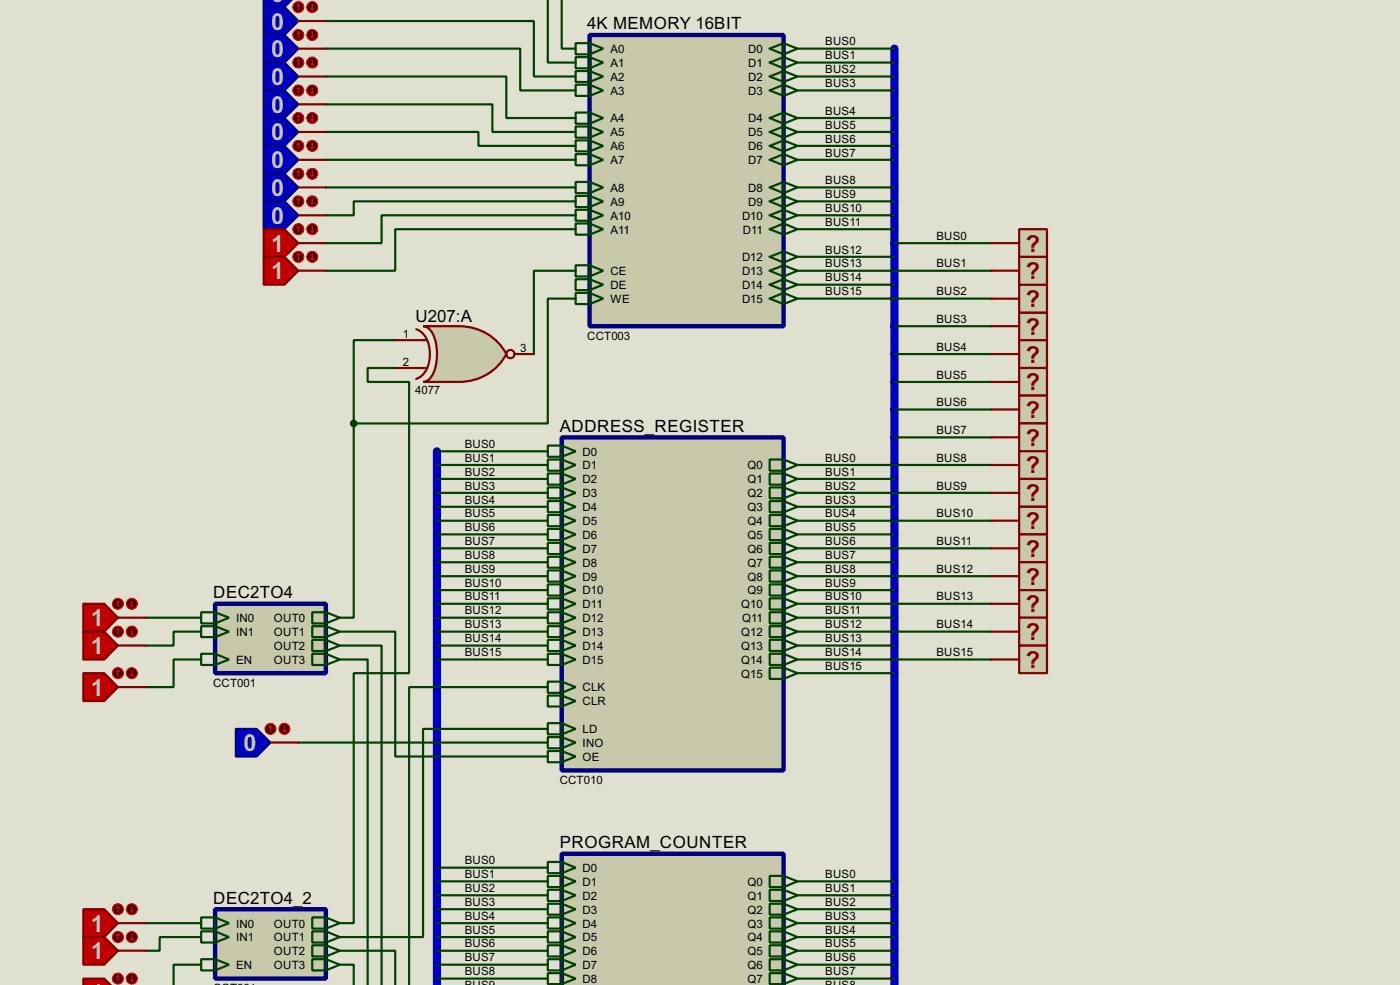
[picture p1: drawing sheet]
<svg xmlns="http://www.w3.org/2000/svg" width="256mm" height="180mm" viewBox="0 0 256 180" stroke-linecap="round" stroke-linejoin="round" font-family="sans-serif">
<path d="M0 0h256.5v180.3h-256.5z" fill="#e0e0d0"/>
<path d="M163.9 8.9v171.4M80.1 82.6v97.7" fill="none" stroke="#0000c0" stroke-width="1.5"/>
<g fill="none" stroke="#004000" stroke-width=".4">
<path d="M100.4 -.1v11.6h5.1M102.9 -.1v9h2.6M59.7 3.9h38.1v10.1h7.7M59.7 8.9h35.6v7.7h10.2M59.7 14h33.1v7.6h12.7M59.7 19.1h30.5v5.1h15.3M146.1 8.9h17.8M146.1 11.5h17.8M146.1 14h17.8M146.1 16.6h17.8M59.7 24.2h28v2.5h17.8M59.7 29.3h45.8"/>
<path d="M59.7 34.3h45.8M105.5 36.9h-40.7v2.5h-5.1M105.5 39.4h-35.6v5.1h-10.2M146.1 21.6h17.8M146.1 24.2h17.8M146.1 26.7h17.8M146.1 29.3h17.8M146.1 34.3h17.8M146.1 36.9h17.8M146.1 39.4h17.8M105.5 42h-33.1v7.6h-12.7M105.5 49.6h-7.7v15.2"/>
<path d="M105.5 54.7h-5.1v22.8h-35.6M146.1 42h17.8M146.1 47h17.8M146.1 49.6h35.6M146.1 52.1h17.8M146.1 54.7h35.6M163.9 44.5h17.8M163.9 59.7h17.8M64.8 77.5v35.6h-2.5M72.4 67.4h-5v2.5h7.6v53.3h-10.2v45.8h-2.5M72.4 62.3h-7.6v15.2M163.9 64.8h17.8"/>
<path d="M163.9 69.9h17.8M163.9 75h17.8M80.1 82.6h20.3M80.1 85.1h20.3M80.1 87.7h20.3M80.1 90.2h20.3M80.1 92.8h20.3M80.1 95.3h20.3M80.1 97.8h20.3M146.1 85.1h35.6M146.1 87.7h17.8M146.1 90.2h35.6"/>
<path d="M146.1 92.8h17.8M146.1 95.3h35.6M146.1 97.8h17.8M163.9 80.1h17.8M26.7 113.1h10.2M36.9 115.6h-5.1v2.6h-5.1M62.3 115.6h10.1v22.9h28M62.3 118.2h7.6v62.1M80.1 113.1h20.3M80.1 100.4h20.3M80.1 102.9h20.3M80.1 105.5h20.3"/>
<path d="M80.1 108h20.3M80.1 110.5h20.3M80.1 115.6h20.3M80.1 118.2h20.3M146.1 113.1h17.8M146.1 100.4h35.6M146.1 102.9h17.8M146.1 105.5h35.6M146.1 108h17.8M146.1 110.5h35.6M146.1 115.6h35.6M146.1 118.2h17.8"/>
<path d="M36.9 120.7h-5.1v5.1h-5.1M54.7 135.9h45.7M62.3 120.7h5.1v59.6M80.1 120.7h20.3M100.4 133.4h-22.9v38.1h-15.2M100.4 125.8h-25.4v54.5M146.1 120.7h35.6M146.1 123.2h17.8M80.1 158.8h20.3M26.7 169h10.2M36.9 171.5h-7.6v2.5h-2.6M36.9 176.6h-5.1v3.7"/>
<path d="M62.3 174h10.1v6.3M62.3 176.6h2.5v3.7M80.1 169h20.3M80.1 161.3h20.3M80.1 163.9h20.3M80.1 166.4h20.3M80.1 171.5h20.3M80.1 174h20.3M80.1 176.6h20.3M80.1 179.1h20.3M146.1 169h17.8M146.1 161.3h17.8"/>
<path d="M146.1 163.9h17.8M146.1 166.4h17.8M146.1 171.5h17.8M146.1 174h17.8M146.1 176.6h17.8M146.1 179.1h17.8"/>
</g>
<path d="M108 6.4h35.6v53.3h-35.6z" fill="#c8c8aa" stroke="#000080" stroke-width=".8"/>
<g fill="none" stroke="#004000" stroke-width=".4">
<path d="M105.5 10.5h2.5l2.5 1-2.5 1h-2.5zM105.5 13h2.5l2.5 1-2.5 1h-2.5zM105.5 15.5h2.5l2.5 1.1-2.5 1h-2.5zM105.5 7.9h2.5l2.5 1-2.5 1.1h-2.5zM108 7.9v2.1M108 10.5v2M108 13v2M108 15.5v2.1M143.6 7.9l2.5 1-2.5 1.1zM143.6 10.5l2.5 1-2.5 1zM143.6 13l2.5 1-2.5 1zM143.6 15.5l2.5 1.1-2.5 1z"/>
<path d="M143.6 7.9l-2.6 1 2.6 1.1M143.6 10.5l-2.6 1 2.6 1M143.6 13l-2.6 1 2.6 1M143.6 15.5l-2.6 1.1 2.6 1M105.5 20.6h2.5l2.5 1-2.5 1.1h-2.5zM105.5 23.2h2.5l2.5 1-2.5 1h-2.5zM105.5 25.7h2.5l2.5 1-2.5 1h-2.5zM105.5 28.2h2.5l2.5 1.1-2.5 1h-2.5zM105.5 33.3h2.5l2.5 1-2.5 1.1h-2.5zM105.5 35.9h2.5l2.5 1-2.5 1h-2.5zM105.5 38.4h2.5l2.5 1-2.5 1h-2.5zM108 20.6v2.1"/>
<path d="M108 23.2v2M108 25.7v2M108 28.2v2.1M108 33.3v2.1M108 35.9v2M108 38.4v2M143.6 20.6l2.5 1-2.5 1.1zM143.6 23.2l2.5 1-2.5 1zM143.6 25.7l2.5 1-2.5 1zM143.6 28.2l2.5 1.1-2.5 1zM143.6 33.3l2.5 1-2.5 1.1zM143.6 35.9l2.5 1-2.5 1z"/>
<path d="M143.6 38.4l2.5 1-2.5 1zM143.6 20.6l-2.6 1 2.6 1.1M143.6 23.2l-2.6 1 2.6 1M143.6 25.7l-2.6 1 2.6 1M143.6 28.2l-2.6 1.1 2.6 1M143.6 33.3l-2.6 1 2.6 1.1M143.6 35.9l-2.6 1 2.6 1M143.6 38.4l-2.6 1 2.6 1M105.5 53.6h2.5l2.5 1.1-2.5 1h-2.5zM105.5 51.1h2.5l2.5 1-2.5 1h-2.5zM105.5 48.6h2.5l2.5 1-2.5 1h-2.5zM105.5 40.9h2.5l2.5 1.1-2.5 1h-2.5z"/>
<path d="M108 40.9v2.1M108 48.6v2M108 51.1v2M108 53.6v2.1M143.6 40.9l2.5 1.1-2.5 1zM143.6 46l2.5 1-2.5 1.1zM143.6 48.6l2.5 1-2.5 1zM143.6 51.1l2.5 1-2.5 1zM143.6 53.6l2.5 1.1-2.5 1zM143.6 40.9l-2.6 1.1 2.6 1M143.6 46l-2.6 1 2.6 1.1M143.6 48.6l-2.6 1 2.6 1"/>
<path d="M143.6 51.1l-2.6 1 2.6 1M143.6 53.6l-2.6 1.1 2.6 1"/>
</g>
<path d="M15.3 110.5h3.8l2.5 2.6-2.5 2.5h-3.8z" fill-rule="evenodd" fill="#c00000" stroke="#800000" stroke-width=".4"/>
<path d="M21.6 113.1h5.1" fill="none" stroke="#800000" stroke-width=".4"/>
<circle cx="21.6" cy="110.5" r="1" fill="#400000" stroke="#f00" stroke-width=".2"/>
<path d="M21.6 110l-.2 .3M21.6 110l.3 .3M21.6 110v1.1" fill="none" stroke="#f00" stroke-width=".2"/>
<circle cx="24.1" cy="110.5" r="1" fill="#400000" stroke="#f00" stroke-width=".2"/>
<path d="M23.9 110.8l.3 .3M24.2 110v1.1M24.4 110.8l-.2 .3" fill="none" stroke="#f00" stroke-width=".2"/>
<path d="M15.3 115.6h3.8l2.5 2.6-2.5 2.5h-3.8z" fill-rule="evenodd" fill="#c00000" stroke="#800000" stroke-width=".4"/>
<path d="M21.6 118.2h5.1" fill="none" stroke="#800000" stroke-width=".4"/>
<circle cx="21.6" cy="115.6" r="1" fill="#400000" stroke="#f00" stroke-width=".2"/>
<path d="M21.6 115.1l-.2 .3M21.6 115.1l.3 .3M21.6 115.1v1" fill="none" stroke="#f00" stroke-width=".2"/>
<circle cx="24.1" cy="115.6" r="1" fill="#400000" stroke="#f00" stroke-width=".2"/>
<path d="M23.9 115.9l.3 .2M24.2 115.1v1M24.4 115.9l-.2 .2" fill="none" stroke="#f00" stroke-width=".2"/>
<path d="M102.9 80.1h40.7v60.9h-40.7z" fill="#c8c8aa" stroke="#000080" stroke-width=".8"/>
<g fill="none" stroke="#004000" stroke-width=".4">
<path d="M100.4 81.6h2.5l2.6 1-2.6 1h-2.5zM100.4 84.1h2.5l2.6 1-2.6 1.1h-2.5zM100.4 86.7h2.5l2.6 1-2.6 1h-2.5zM100.4 89.2h2.5l2.6 1-2.6 1h-2.5zM100.4 91.7h2.5l2.6 1.1-2.6 1h-2.5zM100.4 94.3h2.5l2.6 1-2.6 1h-2.5zM100.4 96.8h2.5l2.6 1-2.6 1.1h-2.5zM100.4 99.4h2.5l2.6 1-2.6 1h-2.5zM102.9 81.6v2M102.9 84.1v2.1M102.9 86.7v2M102.9 89.2v2"/>
<path d="M102.9 91.7v2.1M102.9 94.3v2M102.9 96.8v2.1M102.9 99.4v2M141 84.1h2.6l2.5 1-2.5 1.1h-2.6zM141 86.7h2.6l2.5 1-2.5 1h-2.6zM141 89.2h2.6l2.5 1-2.5 1h-2.6zM141 91.7h2.6l2.5 1.1-2.5 1h-2.6zM141 94.3h2.6l2.5 1-2.5 1h-2.6zM141 96.8h2.6l2.5 1-2.5 1.1h-2.6zM141 99.4h2.6l2.5 1-2.5 1h-2.6zM143.6 84.1v2.1"/>
<path d="M143.6 86.7v2M143.6 89.2v2M143.6 91.7v2.1M143.6 94.3v2M143.6 96.8v2.1M143.6 99.4v2M100.4 101.9h2.5l2.6 1-2.6 1h-2.5zM100.4 104.4h2.5l2.6 1.1-2.6 1h-2.5zM100.4 107h2.5l2.6 1-2.6 1h-2.5zM100.4 109.5h2.5l2.6 1-2.6 1.1h-2.5zM100.4 112.1h2.5l2.6 1-2.6 1h-2.5zM100.4 114.6h2.5l2.6 1-2.6 1h-2.5z"/>
<path d="M100.4 117.1h2.5l2.6 1.1-2.6 1h-2.5zM100.4 119.7h2.5l2.6 1-2.6 1h-2.5zM102.9 101.9v2M102.9 104.4v2.1M102.9 107v2M102.9 109.5v2.1M102.9 112.1v2M102.9 114.6v2M102.9 117.1v2.1M102.9 119.7v2M141 101.9h2.6l2.5 1-2.5 1h-2.6zM141 104.4h2.6l2.5 1.1-2.5 1h-2.6z"/>
<path d="M141 107h2.6l2.5 1-2.5 1h-2.6zM141 109.5h2.6l2.5 1-2.5 1.1h-2.6zM141 112.1h2.6l2.5 1-2.5 1h-2.6zM141 114.6h2.6l2.5 1-2.5 1h-2.6zM141 117.1h2.6l2.5 1.1-2.5 1h-2.6zM141 119.7h2.6l2.5 1-2.5 1h-2.6zM143.6 101.9v2M143.6 104.4v2.1M143.6 107v2M143.6 109.5v2.1M143.6 112.1v2M143.6 114.6v2"/>
<path d="M143.6 117.1v2.1M143.6 119.7v2M100.4 124.8h2.5l2.6 1-2.6 1h-2.5zM100.4 127.3h2.5l2.6 1-2.6 1h-2.5zM100.4 132.4h2.5l2.6 1-2.6 1h-2.5zM100.4 134.9h2.5l2.6 1-2.6 1.1h-2.5zM100.4 137.5h2.5l2.6 1-2.6 1h-2.5zM102.9 124.8v2M102.9 127.3v2M102.9 132.4v2M102.9 134.9v2.1M102.9 137.5v2"/>
<path d="M141 122.2h2.6l2.5 1-2.5 1.1h-2.6zM143.6 122.2v2.1"/>
</g>
<path d="M102.9 156.3h40.7v24h-40.7z" fill="#c8c8aa" stroke="#000080" stroke-width=".8"/>
<g fill="none" stroke="#004000" stroke-width=".4">
<path d="M100.4 157.8h2.5l2.6 1-2.6 1h-2.5zM102.9 157.8v2M100.4 160.3h2.5l2.6 1-2.6 1.1h-2.5zM100.4 162.9h2.5l2.6 1-2.6 1h-2.5zM100.4 165.4h2.5l2.6 1-2.6 1h-2.5zM100.4 167.9h2.5l2.6 1.1-2.6 1h-2.5zM100.4 170.5h2.5l2.6 1-2.6 1h-2.5zM100.4 173h2.5l2.6 1-2.6 1.1h-2.5zM100.4 175.6h2.5l2.6 1-2.6 1h-2.5zM100.4 178.1h2.5l2.6 1-2.6 1h-2.5zM102.9 160.3v2.1M102.9 162.9v2"/>
<path d="M102.9 165.4v2M102.9 167.9v2.1M102.9 170.5v2M102.9 173v2.1M102.9 175.6v2M102.9 178.1v2M141 160.3h2.6l2.5 1-2.5 1.1h-2.6zM141 162.9h2.6l2.5 1-2.5 1h-2.6zM141 165.4h2.6l2.5 1-2.5 1h-2.6zM141 167.9h2.6l2.5 1.1-2.5 1h-2.6zM141 170.5h2.6l2.5 1-2.5 1h-2.6zM141 173h2.6l2.5 1-2.5 1.1h-2.6z"/>
<path d="M141 175.6h2.6l2.5 1-2.5 1h-2.6zM141 178.1h2.6l2.5 1-2.5 1h-2.6zM143.6 160.3v2.1M143.6 162.9v2M143.6 165.4v2M143.6 167.9v2.1M143.6 170.5v2M143.6 173v2.1M143.6 175.6v2M143.6 178.1v2"/>
</g>
<path d="M39.4 110.5h20.3v12.7h-20.3z" fill="#c8c8aa" stroke="#000080" stroke-width=".8"/>
<g fill="none" stroke="#004000" stroke-width=".4">
<path d="M36.9 112.1h2.5l2.6 1-2.6 1h-2.5zM36.9 114.6h2.5l2.6 1-2.6 1h-2.5zM36.9 119.7h2.5l2.6 1-2.6 1h-2.5zM39.4 112.1v2M39.4 114.6v2M39.4 119.7v2M57.2 112.1h2.5l2.6 1-2.6 1h-2.5zM57.2 114.6h2.5l2.6 1-2.6 1h-2.5zM57.2 117.1h2.5l2.6 1.1-2.6 1h-2.5zM57.2 119.7h2.5l2.6 1-2.6 1h-2.5zM59.7 112.1v2M59.7 114.6v2"/>
<path d="M59.7 117.1v2.1M59.7 119.7v2"/>
</g>
<path d="M15.3 123.2h3.8l2.5 2.6-2.5 2.5h-3.8z" fill-rule="evenodd" fill="#c00000" stroke="#800000" stroke-width=".4"/>
<path d="M21.6 125.8h5.1" fill="none" stroke="#800000" stroke-width=".4"/>
<circle cx="21.6" cy="123.2" r="1" fill="#400000" stroke="#f00" stroke-width=".2"/>
<path d="M21.6 122.7l-.2 .3M21.6 122.7l.3 .3M21.6 122.7v1.1" fill="none" stroke="#f00" stroke-width=".2"/>
<circle cx="24.1" cy="123.2" r="1" fill="#400000" stroke="#f00" stroke-width=".2"/>
<path d="M23.9 123.5l.3 .3M24.2 122.7v1.1M24.4 123.5l-.2 .3" fill="none" stroke="#f00" stroke-width=".2"/>
<path d="M39.4 166.4h20.3v12.7h-20.3z" fill="#c8c8aa" stroke="#000080" stroke-width=".8"/>
<g fill="none" stroke="#004000" stroke-width=".4">
<path d="M36.9 167.9h2.5l2.6 1.1-2.6 1h-2.5zM36.9 170.5h2.5l2.6 1-2.6 1h-2.5zM36.9 175.6h2.5l2.6 1-2.6 1h-2.5zM39.4 167.9v2.1M39.4 170.5v2M39.4 175.6v2M57.2 167.9h2.5l2.6 1.1-2.6 1h-2.5zM57.2 170.5h2.5l2.6 1-2.6 1h-2.5zM57.2 173h2.5l2.6 1-2.6 1.1h-2.5zM57.2 175.6h2.5l2.6 1-2.6 1h-2.5zM59.7 167.9v2.1M59.7 170.5v2"/>
<path d="M59.7 173v2.1M59.7 175.6v2"/>
</g>
<path d="M15.3 166.4h3.8l2.5 2.6-2.5 2.5h-3.8z" fill-rule="evenodd" fill="#c00000" stroke="#800000" stroke-width=".4"/>
<path d="M21.6 169h5.1" fill="none" stroke="#800000" stroke-width=".4"/>
<circle cx="21.6" cy="166.4" r="1" fill="#400000" stroke="#f00" stroke-width=".2"/>
<path d="M21.6 165.9l-.2 .3M21.6 165.9l.3 .3M21.6 165.9v1" fill="none" stroke="#f00" stroke-width=".2"/>
<circle cx="24.1" cy="166.4" r="1" fill="#400000" stroke="#f00" stroke-width=".2"/>
<path d="M23.9 166.7l.3 .2M24.2 165.9v1M24.4 166.7l-.2 .2" fill="none" stroke="#f00" stroke-width=".2"/>
<path d="M15.3 171.5h3.8l2.5 2.5-2.5 2.6h-3.8z" fill-rule="evenodd" fill="#c00000" stroke="#800000" stroke-width=".4"/>
<path d="M21.6 174h5.1" fill="none" stroke="#800000" stroke-width=".4"/>
<circle cx="21.6" cy="171.5" r="1" fill="#400000" stroke="#f00" stroke-width=".2"/>
<path d="M21.6 171l-.2 .3M21.6 171l.3 .3M21.6 171v1" fill="none" stroke="#f00" stroke-width=".2"/>
<circle cx="24.1" cy="171.5" r="1" fill="#400000" stroke="#f00" stroke-width=".2"/>
<path d="M23.9 171.8l.3 .2M24.2 171v1M24.4 171.8l-.2 .2" fill="none" stroke="#f00" stroke-width=".2"/>
<path d="M15.3 179.1h3.8l2.5 1.2h-6.3z" fill-rule="evenodd" fill="#c00000" stroke="#800000" stroke-width=".4"/>
<circle cx="21.6" cy="179.1" r="1" fill="#400000" stroke="#f00" stroke-width=".2"/>
<path d="M21.6 178.6l-.2 .3M21.6 178.6l.3 .3M21.6 178.6v1" fill="none" stroke="#f00" stroke-width=".2"/>
<circle cx="24.1" cy="179.1" r="1" fill="#400000" stroke="#f00" stroke-width=".2"/>
<path d="M23.9 179.4l.3 .2M24.2 178.6v1M24.4 179.4l-.2 .2" fill="none" stroke="#f00" stroke-width=".2"/>
<path d="M186.7 62.3h5.1v5.1h-5.1z" fill-rule="evenodd" fill="#c8c8aa" stroke="#800000" stroke-width=".4"/>
<path d="M181.7 64.8h5" fill="none" stroke="#800000" stroke-width=".4"/>
<path d="M186.7 67.4h5.1v5h-5.1z" fill-rule="evenodd" fill="#c8c8aa" stroke="#800000" stroke-width=".4"/>
<path d="M181.7 69.9h5" fill="none" stroke="#800000" stroke-width=".4"/>
<path d="M186.7 72.4h5.1v5.1h-5.1z" fill-rule="evenodd" fill="#c8c8aa" stroke="#800000" stroke-width=".4"/>
<path d="M181.7 75h5" fill="none" stroke="#800000" stroke-width=".4"/>
<path d="M186.7 77.5h5.1v5.1h-5.1z" fill-rule="evenodd" fill="#c8c8aa" stroke="#800000" stroke-width=".4"/>
<path d="M181.7 80.1h5" fill="none" stroke="#800000" stroke-width=".4"/>
<path d="M186.7 82.6h5.1v5.1h-5.1z" fill-rule="evenodd" fill="#c8c8aa" stroke="#800000" stroke-width=".4"/>
<path d="M181.7 85.1h5" fill="none" stroke="#800000" stroke-width=".4"/>
<path d="M186.7 87.7h5.1v5.1h-5.1z" fill-rule="evenodd" fill="#c8c8aa" stroke="#800000" stroke-width=".4"/>
<path d="M181.7 90.2h5" fill="none" stroke="#800000" stroke-width=".4"/>
<path d="M186.7 92.8h5.1v5h-5.1z" fill-rule="evenodd" fill="#c8c8aa" stroke="#800000" stroke-width=".4"/>
<path d="M181.7 95.3h5" fill="none" stroke="#800000" stroke-width=".4"/>
<path d="M186.7 97.8h5.1v5.1h-5.1z" fill-rule="evenodd" fill="#c8c8aa" stroke="#800000" stroke-width=".4"/>
<path d="M181.7 100.4h5" fill="none" stroke="#800000" stroke-width=".4"/>
<path d="M186.7 102.9h5.1v5.1h-5.1z" fill-rule="evenodd" fill="#c8c8aa" stroke="#800000" stroke-width=".4"/>
<path d="M181.7 105.5h5" fill="none" stroke="#800000" stroke-width=".4"/>
<path d="M186.7 108h5.1v5.1h-5.1z" fill-rule="evenodd" fill="#c8c8aa" stroke="#800000" stroke-width=".4"/>
<path d="M181.7 110.5h5" fill="none" stroke="#800000" stroke-width=".4"/>
<path d="M186.7 113.1h5.1v5.1h-5.1z" fill-rule="evenodd" fill="#c8c8aa" stroke="#800000" stroke-width=".4"/>
<path d="M181.7 115.6h5" fill="none" stroke="#800000" stroke-width=".4"/>
<path d="M186.7 57.2h5.1v5.1h-5.1z" fill-rule="evenodd" fill="#c8c8aa" stroke="#800000" stroke-width=".4"/>
<path d="M181.7 59.7h5" fill="none" stroke="#800000" stroke-width=".4"/>
<path d="M186.7 52.1h5.1v5.1h-5.1z" fill-rule="evenodd" fill="#c8c8aa" stroke="#800000" stroke-width=".4"/>
<path d="M181.7 54.7h5" fill="none" stroke="#800000" stroke-width=".4"/>
<path d="M186.7 47h5.1v5.1h-5.1z" fill-rule="evenodd" fill="#c8c8aa" stroke="#800000" stroke-width=".4"/>
<path d="M181.7 49.6h5" fill="none" stroke="#800000" stroke-width=".4"/>
<path d="M186.7 42h5.1v5h-5.1z" fill-rule="evenodd" fill="#c8c8aa" stroke="#800000" stroke-width=".4"/>
<path d="M181.7 44.5h5" fill="none" stroke="#800000" stroke-width=".4"/>
<path d="M186.7 118.2h5.1v5h-5.1z" fill-rule="evenodd" fill="#c8c8aa" stroke="#800000" stroke-width=".4"/>
<path d="M181.7 120.7h5" fill="none" stroke="#800000" stroke-width=".4"/>
<path d="M43.2 133.4h3.8l2.6 2.5-2.6 2.6h-3.8z" fill-rule="evenodd" fill="#0000c0" stroke="#000080" stroke-width=".4"/>
<path d="M49.6 135.9h5.1" fill="none" stroke="#800000" stroke-width=".4"/>
<circle cx="49.5" cy="133.4" r="1" fill="#400000" stroke="#f00" stroke-width=".2"/>
<path d="M49.6 132.9l-.3 .3M49.6 132.9l.2 .3M49.6 132.9v1" fill="none" stroke="#f00" stroke-width=".2"/>
<circle cx="52.1" cy="133.4" r="1" fill="#400000" stroke="#f00" stroke-width=".2"/>
<path d="M51.9 133.7l.2 .2M52.1 132.9v1M52.4 133.7l-.3 .2" fill="none" stroke="#f00" stroke-width=".2"/>
<g fill="#0000c0" stroke="#000080" stroke-width=".4">
<path d="M48.3 -.1h6.4l-2.6 1.4h-3.8z" fill-rule="evenodd"/>
<path d="M48.3 1.3h3.8l2.6 2.6-2.6 2.5h-3.8z" fill-rule="evenodd"/>
</g>
<path d="M54.7 3.9h5" fill="none" stroke="#800000" stroke-width=".4"/>
<circle cx="54.6" cy="1.3" r="1" fill="#400000" stroke="#f00" stroke-width=".2"/>
<path d="M54.7 .8l-.3 .3M54.7 .8l.2 .3M54.7 .8v1" fill="none" stroke="#f00" stroke-width=".2"/>
<circle cx="57.2" cy="1.3" r="1" fill="#400000" stroke="#f00" stroke-width=".2"/>
<path d="M57 1.6l.2 .2M57.2 .8v1M57.5 1.6l-.3 .2" fill="none" stroke="#f00" stroke-width=".2"/>
<path d="M48.3 6.4h3.8l2.6 2.5-2.6 2.6h-3.8z" fill-rule="evenodd" fill="#0000c0" stroke="#000080" stroke-width=".4"/>
<path d="M54.7 8.9h5" fill="none" stroke="#800000" stroke-width=".4"/>
<circle cx="54.6" cy="6.4" r="1" fill="#400000" stroke="#f00" stroke-width=".2"/>
<path d="M54.7 5.9l-.3 .3M54.7 5.9l.2 .3M54.7 5.9v1" fill="none" stroke="#f00" stroke-width=".2"/>
<circle cx="57.2" cy="6.4" r="1" fill="#400000" stroke="#f00" stroke-width=".2"/>
<path d="M57 6.7l.2 .2M57.2 5.9v1M57.5 6.7l-.3 .2" fill="none" stroke="#f00" stroke-width=".2"/>
<path d="M48.3 11.5h3.8l2.6 2.5-2.6 2.6h-3.8z" fill-rule="evenodd" fill="#0000c0" stroke="#000080" stroke-width=".4"/>
<path d="M54.7 14h5" fill="none" stroke="#800000" stroke-width=".4"/>
<circle cx="54.6" cy="11.5" r="1" fill="#400000" stroke="#f00" stroke-width=".2"/>
<path d="M54.7 11l-.3 .2M54.7 11l.2 .2M54.7 11v1" fill="none" stroke="#f00" stroke-width=".2"/>
<circle cx="57.2" cy="11.5" r="1" fill="#400000" stroke="#f00" stroke-width=".2"/>
<path d="M57 11.7l.2 .3M57.2 11v1M57.5 11.7l-.3 .3" fill="none" stroke="#f00" stroke-width=".2"/>
<path d="M48.3 16.6h3.8l2.6 2.5-2.6 2.5h-3.8z" fill-rule="evenodd" fill="#0000c0" stroke="#000080" stroke-width=".4"/>
<path d="M54.7 19.1h5" fill="none" stroke="#800000" stroke-width=".4"/>
<circle cx="54.6" cy="16.6" r="1" fill="#400000" stroke="#f00" stroke-width=".2"/>
<path d="M54.7 16.1l-.3 .2M54.7 16.1l.2 .2M54.7 16.1v1" fill="none" stroke="#f00" stroke-width=".2"/>
<circle cx="57.2" cy="16.6" r="1" fill="#400000" stroke="#f00" stroke-width=".2"/>
<path d="M57 16.8l.2 .3M57.2 16.1v1M57.5 16.8l-.3 .3" fill="none" stroke="#f00" stroke-width=".2"/>
<path d="M48.3 21.6h3.8l2.6 2.6-2.6 2.5h-3.8z" fill-rule="evenodd" fill="#0000c0" stroke="#000080" stroke-width=".4"/>
<path d="M54.7 24.2h5" fill="none" stroke="#800000" stroke-width=".4"/>
<circle cx="54.6" cy="21.6" r="1" fill="#400000" stroke="#f00" stroke-width=".2"/>
<path d="M54.7 21.1l-.3 .3M54.7 21.1l.2 .3M54.7 21.1v1.1" fill="none" stroke="#f00" stroke-width=".2"/>
<circle cx="57.2" cy="21.6" r="1" fill="#400000" stroke="#f00" stroke-width=".2"/>
<path d="M57 21.9l.2 .3M57.2 21.1v1.1M57.5 21.9l-.3 .3" fill="none" stroke="#f00" stroke-width=".2"/>
<path d="M48.3 26.7h3.8l2.6 2.6-2.6 2.5h-3.8z" fill-rule="evenodd" fill="#0000c0" stroke="#000080" stroke-width=".4"/>
<path d="M54.7 29.3h5" fill="none" stroke="#800000" stroke-width=".4"/>
<circle cx="54.6" cy="26.7" r="1" fill="#400000" stroke="#f00" stroke-width=".2"/>
<path d="M54.7 26.2l-.3 .3M54.7 26.2l.2 .3M54.7 26.2v1" fill="none" stroke="#f00" stroke-width=".2"/>
<circle cx="57.2" cy="26.7" r="1" fill="#400000" stroke="#f00" stroke-width=".2"/>
<path d="M57 27l.2 .2M57.2 26.2v1M57.5 27l-.3 .2" fill="none" stroke="#f00" stroke-width=".2"/>
<path d="M48.3 31.8h3.8l2.6 2.5-2.6 2.6h-3.8z" fill-rule="evenodd" fill="#0000c0" stroke="#000080" stroke-width=".4"/>
<path d="M54.7 34.3h5" fill="none" stroke="#800000" stroke-width=".4"/>
<circle cx="54.6" cy="31.8" r="1" fill="#400000" stroke="#f00" stroke-width=".2"/>
<path d="M54.7 31.3l-.3 .3M54.7 31.3l.2 .3M54.7 31.3v1" fill="none" stroke="#f00" stroke-width=".2"/>
<circle cx="57.2" cy="31.8" r="1" fill="#400000" stroke="#f00" stroke-width=".2"/>
<path d="M57 32.1l.2 .2M57.2 31.3v1M57.5 32.1l-.3 .2" fill="none" stroke="#f00" stroke-width=".2"/>
<path d="M48.3 36.9h3.8l2.6 2.5-2.6 2.6h-3.8z" fill-rule="evenodd" fill="#0000c0" stroke="#000080" stroke-width=".4"/>
<path d="M54.7 39.4h5" fill="none" stroke="#800000" stroke-width=".4"/>
<circle cx="54.6" cy="36.9" r="1" fill="#400000" stroke="#f00" stroke-width=".2"/>
<path d="M54.7 36.4l-.3 .2M54.7 36.4l.2 .2M54.7 36.4v1" fill="none" stroke="#f00" stroke-width=".2"/>
<circle cx="57.2" cy="36.9" r="1" fill="#400000" stroke="#f00" stroke-width=".2"/>
<path d="M57 37.1l.2 .3M57.2 36.4v1M57.5 37.1l-.3 .3" fill="none" stroke="#f00" stroke-width=".2"/>
<path d="M48.3 42h3.8l2.6 2.5-2.6 2.5h-3.8z" fill-rule="evenodd" fill="#c00000" stroke="#800000" stroke-width=".4"/>
<path d="M54.7 44.5h5" fill="none" stroke="#800000" stroke-width=".4"/>
<circle cx="54.6" cy="42" r="1" fill="#400000" stroke="#f00" stroke-width=".2"/>
<path d="M54.7 41.5l-.3 .2M54.7 41.5l.2 .2M54.7 41.5v1" fill="none" stroke="#f00" stroke-width=".2"/>
<circle cx="57.2" cy="42" r="1" fill="#400000" stroke="#f00" stroke-width=".2"/>
<path d="M57 42.2l.2 .3M57.2 41.5v1M57.5 42.2l-.3 .3" fill="none" stroke="#f00" stroke-width=".2"/>
<path d="M48.3 47h3.8l2.6 2.6-2.6 2.5h-3.8z" fill-rule="evenodd" fill="#c00000" stroke="#800000" stroke-width=".4"/>
<path d="M54.7 49.6h5" fill="none" stroke="#800000" stroke-width=".4"/>
<circle cx="54.6" cy="47" r="1" fill="#400000" stroke="#f00" stroke-width=".2"/>
<path d="M54.7 46.5l-.3 .3M54.7 46.5l.2 .3M54.7 46.5v1.1" fill="none" stroke="#f00" stroke-width=".2"/>
<circle cx="57.2" cy="47" r="1" fill="#400000" stroke="#f00" stroke-width=".2"/>
<path d="M57 47.3l.2 .3M57.2 46.5v1.1M57.5 47.3l-.3 .3" fill="none" stroke="#f00" stroke-width=".2"/>
<path d="M77.5 59.7h6.6a9.6 9.6 0 0 1 8.7 5.1 9.6 9.6 0 0 1-8.7 5.1h-6.6a2.22 2.22 0 0 0 1.8-1.5 9.1 9.1 0 0 0-.3-7.8l-1-.8z" fill-rule="evenodd" fill="#c8c8aa" stroke="#800000" stroke-width=".4"/>
<g fill="none" stroke="#800000" stroke-width=".4">
<path d="M72.4 62.3h5.9M72.4 67.4h5.9M76.3 60.3a4.5 4.5 0 0 1 2.5 4.5 4.5 4.5 0 0 1-2.5 4.6M94.3 64.8h3.5"/>
<circle cx="93.5" cy="64.8" r=".75"/>
</g>
<circle cx="64.8" cy="77.5" r=".5" fill="#004000" stroke="#004000" stroke-width=".4"/>
<g font-size="4.8" fill="#c0c0c0">
<text x="49.7" y=".3">0</text>
<text x="49.7" y="5.4">0</text>
<text x="49.7" y="10.4">0</text>
<text x="49.7" y="15.5">0</text>
<text x="49.7" y="20.6">0</text>
<text x="49.7" y="25.7">0</text>
<text x="49.7" y="30.8">0</text>
<text x="49.7" y="35.9">0</text>
<text x="49.7" y="40.9">0</text>
<text x="49.7" y="46.1">1</text>
<text x="49.7" y="51.1">1</text>
<text x="16.7" y="114.6">1</text>
<text x="16.7" y="119.7">1</text>
<text x="16.7" y="127.3">1</text>
<text x="44.6" y="137.5">0</text>
<text x="16.7" y="170.5">1</text>
<text x="16.7" y="175.6">1</text>
</g>
<g font-size="4.8" fill="#800000">
<text x="188" y="46.1">?</text>
<text x="188" y="51.1">?</text>
<text x="188" y="56.2">?</text>
<text x="188" y="61.3">?</text>
<text x="188" y="66.3">?</text>
<text x="188" y="71.5">?</text>
<text x="188" y="76.5">?</text>
<text x="188" y="81.6">?</text>
<text x="188" y="86.7">?</text>
<text x="188" y="91.8">?</text>
<text x="188" y="96.9">?</text>
<text x="188" y="101.9">?</text>
<text x="188" y="107">?</text>
<text x="188" y="112.1">?</text>
<text x="188" y="117.2">?</text>
<text x="188" y="122.3">?</text>
</g>
<g font-size="3.5">
<text x="107.6" y="5.3">4K MEMORY 16BIT</text>
<text x="76.1" y="58.9">U207:A</text>
<text x="102.6" y="79">ADDRESS_REGISTER</text>
<text x="39.1" y="109.5">DEC2TO4</text>
<text x="102.6" y="155.3">PROGRAM_COUNTER</text>
<text x="39.1" y="165.4">DEC2TO4_2</text>
</g>
<g font-size="2.4">
<text x="111.8" y="9.7">A0</text>
<text x="137.1" y="9.7">D0</text>
<text x="151.2" y="8.3">BUS0</text>
<text x="151.2" y="10.9">BUS1</text>
<text x="111.8" y="12.3">A1</text>
<text x="111.8" y="14.8">A2</text>
<text x="111.8" y="17.3">A3</text>
<text x="137.1" y="12.3">D1</text>
<text x="137.1" y="14.8">D2</text>
<text x="137.1" y="17.3">D3</text>
<text x="151.2" y="13.4">BUS2</text>
<text x="151.2" y="15.9">BUS3</text>
<text x="111.8" y="22.4">A4</text>
<text x="137.1" y="22.4">D4</text>
<text x="151.2" y="21">BUS4</text>
<text x="151.2" y="23.6">BUS5</text>
<text x="111.8" y="25">A5</text>
<text x="111.8" y="27.5">A6</text>
<text x="137.1" y="25">D5</text>
<text x="137.1" y="27.5">D6</text>
<text x="151.2" y="26.1">BUS6</text>
<text x="151.2" y="28.6">BUS7</text>
<text x="111.8" y="30">A7</text>
<text x="111.8" y="35.1">A8</text>
<text x="137.1" y="30">D7</text>
<text x="137.1" y="35.1">D8</text>
<text x="151.2" y="33.7">BUS8</text>
<text x="111.8" y="37.7">A9</text>
<text x="111.8" y="40.2">A10</text>
<text x="135.9" y="40.2">D10</text>
<text x="137.1" y="37.7">D9</text>
<text x="151.2" y="36.3">BUS9</text>
<text x="151.2" y="38.8">BUS10</text>
<text x="151.2" y="41.3">BUS11</text>
<text x="111.8" y="42.7">A11</text>
<text x="135.9" y="47.8">D12</text>
<text x="136.1" y="42.7">D11</text>
<text x="151.2" y="46.4">BUS12</text>
<text x="171.5" y="43.9">BUS0</text>
<text x="111.8" y="52.9">DE</text>
<text x="111.8" y="50.4">CE</text>
<text x="135.9" y="50.4">D13</text>
<text x="135.9" y="52.9">D14</text>
<text x="151.2" y="49">BUS13</text>
<text x="151.2" y="51.5">BUS14</text>
<text x="171.5" y="49">BUS1</text>
<text x="111.8" y="55.4">WE</text>
<text x="135.9" y="55.4">D15</text>
<text x="151.2" y="54">BUS15</text>
<text x="171.5" y="54">BUS2</text>
<text x="171.5" y="59.1">BUS3</text>
<text x="73.8" y="61.9">1</text>
<text x="95.3" y="64.4">3</text>
<text x="107.6" y="62.1">CCT003</text>
<text x="171.5" y="64.2">BUS4</text>
<text x="73.8" y="67">2</text>
<text x="171.5" y="69.3">BUS5</text>
<text x="76.1" y="72.1">4077</text>
<text x="171.5" y="74.4">BUS6</text>
<text x="85.1" y="82">BUS0</text>
<text x="106.7" y="83.4">D0</text>
<text x="171.5" y="79.5">BUS7</text>
<text x="85.1" y="84.5">BUS1</text>
<text x="85.1" y="87.1">BUS2</text>
<text x="85.1" y="89.6">BUS3</text>
<text x="106.7" y="85.9">D1</text>
<text x="106.7" y="88.5">D2</text>
<text x="136.9" y="85.9">Q0</text>
<text x="136.9" y="88.5">Q1</text>
<text x="151.2" y="84.5">BUS0</text>
<text x="151.2" y="87.1">BUS1</text>
<text x="151.2" y="89.6">BUS2</text>
<text x="171.5" y="84.5">BUS8</text>
<text x="171.5" y="89.6">BUS9</text>
<text x="85.1" y="92.2">BUS4</text>
<text x="85.1" y="94.7">BUS5</text>
<text x="106.7" y="91">D3</text>
<text x="106.7" y="93.6">D4</text>
<text x="136.9" y="91">Q2</text>
<text x="136.9" y="93.6">Q3</text>
<text x="151.2" y="92.2">BUS3</text>
<text x="151.2" y="94.7">BUS4</text>
<text x="171.5" y="94.7">BUS10</text>
<text x="85.1" y="97.2">BUS6</text>
<text x="85.1" y="99.8">BUS7</text>
<text x="106.7" y="96.1">D5</text>
<text x="106.7" y="98.6">D6</text>
<text x="106.7" y="101.2">D7</text>
<text x="136.9" y="96.1">Q4</text>
<text x="136.9" y="98.6">Q5</text>
<text x="136.9" y="101.2">Q6</text>
<text x="151.2" y="97.2">BUS5</text>
<text x="151.2" y="99.8">BUS6</text>
<text x="171.5" y="99.8">BUS11</text>
<text x="85.1" y="102.3">BUS8</text>
<text x="85.1" y="104.9">BUS9</text>
<text x="85.1" y="107.4">BUS10</text>
<text x="106.7" y="103.7">D8</text>
<text x="106.7" y="106.3">D9</text>
<text x="136.9" y="103.7">Q7</text>
<text x="136.9" y="106.3">Q8</text>
<text x="151.2" y="102.3">BUS7</text>
<text x="151.2" y="104.9">BUS8</text>
<text x="151.2" y="107.4">BUS9</text>
<text x="171.5" y="104.9">BUS12</text>
<text x="43.2" y="113.9">IN0</text>
<text x="50.2" y="113.9">OUT0</text>
<text x="85.1" y="109.9">BUS11</text>
<text x="85.1" y="112.5">BUS12</text>
<text x="106.7" y="108.8">D10</text>
<text x="106.7" y="111.3">D11</text>
<text x="106.7" y="113.9">D12</text>
<text x="135.8" y="111.3">Q10</text>
<text x="135.9" y="113.9">Q11</text>
<text x="136.9" y="108.8">Q9</text>
<text x="151.2" y="109.9">BUS10</text>
<text x="151.2" y="112.5">BUS11</text>
<text x="171.5" y="109.9">BUS13</text>
<text x="43.2" y="116.4">IN1</text>
<text x="50.2" y="116.4">OUT1</text>
<text x="50.2" y="119">OUT2</text>
<text x="85.1" y="115">BUS13</text>
<text x="85.1" y="117.6">BUS14</text>
<text x="106.7" y="116.4">D13</text>
<text x="106.7" y="119">D14</text>
<text x="135.8" y="116.4">Q12</text>
<text x="135.8" y="119">Q13</text>
<text x="151.2" y="115">BUS12</text>
<text x="151.2" y="117.6">BUS13</text>
<text x="171.5" y="115">BUS14</text>
<text x="39" y="125.7">CCT001</text>
<text x="43.2" y="121.5">EN</text>
<text x="50.2" y="121.5">OUT3</text>
<text x="85.1" y="120.1">BUS15</text>
<text x="106.7" y="121.5">D15</text>
<text x="135.8" y="121.5">Q14</text>
<text x="135.8" y="124">Q15</text>
<text x="151.2" y="120.1">BUS14</text>
<text x="151.2" y="122.6">BUS15</text>
<text x="171.5" y="120.1">BUS15</text>
<text x="106.7" y="126.6">CLK</text>
<text x="106.7" y="129.1">CLR</text>
<text x="106.7" y="134.2">LD</text>
<text x="106.7" y="136.7">INO</text>
<text x="102.5" y="143.4">CCT010</text>
<text x="106.7" y="139.3">OE</text>
<text x="85.1" y="158.2">BUS0</text>
<text x="85.1" y="160.7">BUS1</text>
<text x="106.7" y="159.6">D0</text>
<text x="151.2" y="160.7">BUS0</text>
<text x="85.1" y="163.3">BUS2</text>
<text x="85.1" y="165.8">BUS3</text>
<text x="106.7" y="162.1">D1</text>
<text x="106.7" y="164.7">D2</text>
<text x="106.7" y="167.2">D3</text>
<text x="136.9" y="162.1">Q0</text>
<text x="136.9" y="164.7">Q1</text>
<text x="136.9" y="167.2">Q2</text>
<text x="151.2" y="163.3">BUS1</text>
<text x="151.2" y="165.8">BUS2</text>
<text x="43.2" y="169.8">IN0</text>
<text x="43.2" y="172.3">IN1</text>
<text x="50.2" y="169.8">OUT0</text>
<text x="50.2" y="172.3">OUT1</text>
<text x="85.1" y="168.4">BUS4</text>
<text x="85.1" y="170.9">BUS5</text>
<text x="85.1" y="173.4">BUS6</text>
<text x="106.7" y="169.8">D4</text>
<text x="106.7" y="172.3">D5</text>
<text x="136.9" y="169.8">Q3</text>
<text x="136.9" y="172.3">Q4</text>
<text x="151.2" y="168.4">BUS3</text>
<text x="151.2" y="170.9">BUS4</text>
<text x="151.2" y="173.4">BUS5</text>
<text x="43.2" y="177.4">EN</text>
<text x="50.2" y="174.8">OUT2</text>
<text x="50.2" y="177.4">OUT3</text>
<text x="85.1" y="176">BUS7</text>
<text x="85.1" y="178.5">BUS8</text>
<text x="106.7" y="174.8">D6</text>
<text x="106.7" y="177.4">D7</text>
<text x="106.7" y="179.9">D8</text>
<text x="136.9" y="174.8">Q5</text>
<text x="136.9" y="177.4">Q6</text>
<text x="136.9" y="179.9">Q7</text>
<text x="151.2" y="176">BUS6</text>
<text x="151.2" y="178.5">BUS7</text>
<text x="85.1" y="181.1">BUS9</text>
<text x="151.2" y="181.1">BUS8</text>
</g>
</svg>
